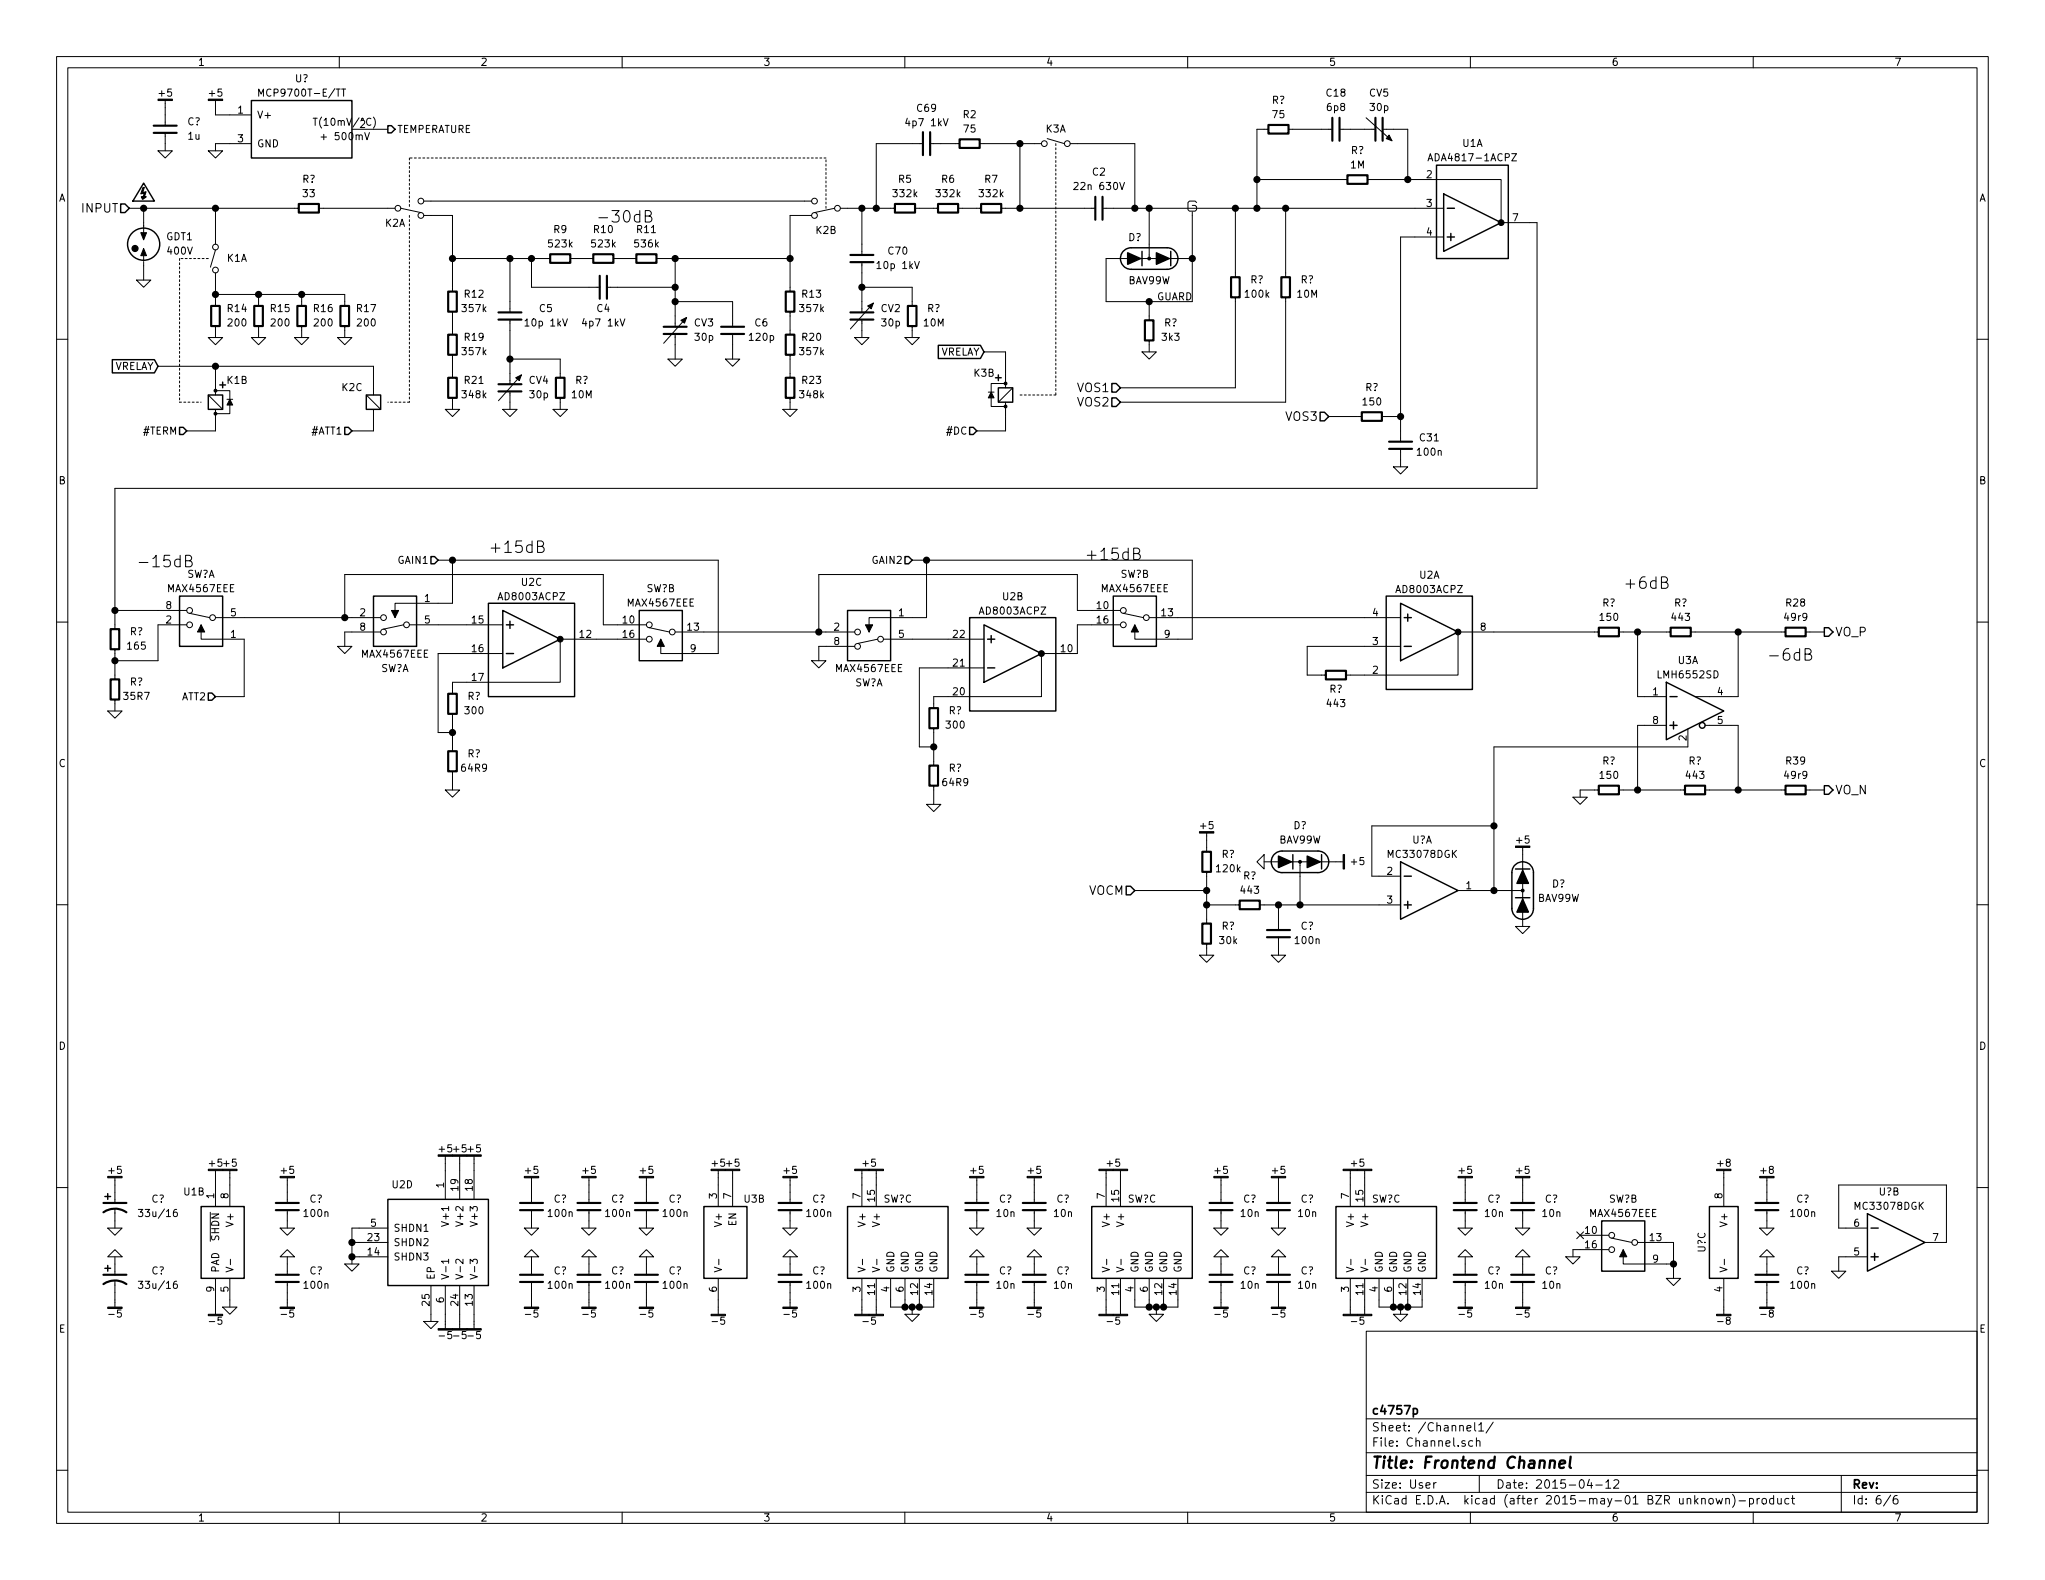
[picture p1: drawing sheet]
<svg xmlns="http://www.w3.org/2000/svg" width="362mm" height="279mm" viewBox="0 0 362 279" stroke-linecap="round" stroke-linejoin="round" font-family="sans-serif">
<g fill="none" stroke="#000" stroke-width=".18">
<path d="M10 10h341.6v259.4h-341.6zM12 12h337.6v255.4h-337.6zM29.2 17.8v4.4M38.1 17.8v2.5h6.3M45.7 17v-1.3l.5 .9 .4-.9v1.3M60 10v2M60.4 15.7h.7M60.8 15.7v1.3M110 10v2M160 10v2M210 10v2M260 10v2"/>
<path d="M310 10v2M22.9 36.8h29.9M25.4 36.8v4.3M27.9 26.7h2.6l-1.3 1.2zM29.2 23.5v3.2M36.8 26.7h2.6l-1.3 1.2zM38.1 36.8v6.4M44.4 25.4h-6.3v1.3M55.4 20.9h.7M56.4 36.8h13.4M56.8 24.2h.9M62.2 22.9h6.4"/>
<path d="M64.5 23.4l.4 1.3 .4-1.3M66 20.7a1.51 1.51 0 0 1 0 2M70.9 36.8l3.5 .8M74.9 38.1h5.1v13.5M74.9 35.6h68.6M114.1 38.2h.7a.49 .49 0 0 0 .4-.5 .49 .49 0 0 0-.4-.5h-.7v2.1h.8a.54 .54 0 0 0 .4-.6 .54 .54 0 0 0-.5-.5M143.5 38.1h-3.8v13.5M147.6 36.8l-3.6 .8M148.6 36.8h9.6M152.4 36.8v8.3M161.8 36.8h4.1M163.2 25.4h-8.3v11.4"/>
<path d="M164.5 25.4h5.2M166.8 21l.4 1.3 .4-1.3M169.4 36.8h4.1M173.2 25.4h10.9M177 36.8h16.7M180.3 25.4v11.4M185.2 24.5l3 .9M189.2 25.4h11.5v11.4M189.9 32.4l.5-.1 .2 .1v.2l-.8 .9h.8M194.9 36.8h60.4M198 32.3l.4 1.2 .4-1.2M203.2 36.8v8.9"/>
<path d="M210.8 37.5v15.8h-15.2v-7.6h3.8M211.6 35.8l-.3-.2h-1l-.2 .2v1.3l.2 .2h1l.3-.2v-.5l-.3-.3h-.5M218.4 36.8v12.2M222.2 31.8h16.1M224.3 22.9h-2.1v13.9M227.3 36.8v12.2M227.8 22.9h7.8M236.9 22.9h6.3M241.6 20.8l4.5 4.1M241.8 31.8h23.6v7.6h6.4v47h-251.5v24.9M244.5 22.9h4.4v8.9M252.5 28.4l.4-1.2 .4 1.2"/>
<path d="M252.6 28.1h.6M267.3 27.2h.8l-.8 1.2h.8M10 60h2M24.1 49.5h2.6l-1.3 1.3zM25.4 45.2v1M25.4 46.4v3.1M36.8 59.7h2.6l-1.3 1.3zM38.1 48.3v5.8M38.1 57.7v2M38.1 44.2l-.9 3M38.1 52.1h22.9v2M44.4 59.7h2.6l-1.3 1.3z"/>
<path d="M45.7 52.1v2M45.7 57.7v2M52.1 59.7h2.5l-1.3 1.3zM53.3 52.1v2M53.3 57.7v2M59.7 59.7h2.5l-1.2 1.3zM61 57.7v2M80 55.1v4.1M80 45.7h17.3M90.2 45.7v9.5M90.2 56.5v11.4M94 45.7v5.1h12"/>
<path d="M99.5 56.4l.4 1.3 .4-1.3M100.8 45.7h4.1M107.3 50.8h12.1M108.5 45.7h4M109.7 56.4l.4 1.3 .4-1.3M116.1 45.7h23.6M119.4 45.7v12.1M119.4 59.1v4.4M119.4 53.3h10.1v4.5M121.4 56.1l-4.1 4.6M129.5 59.1v4.4M139.7 55.1v4.1"/>
<path d="M151.1 59.7h2.6l-1.3 1.3zM152.4 50.8h8.9v3.3M152.4 46.4v8.8M152.4 56.5v3.2M154.4 53.6l-4 4.6M160 59.7h2.6l-1.3 1.3zM161.3 57.7v2M161.7 46.2l.4 1.3 .5-1.3M201.7 45.7h2.8M203.2 53.3v3.3M206.8 45.7h4M218.4 52.6v16h-20.3"/>
<path d="M227.3 52.6v18.5h-29.2M255.3 41.9h-7.7v36.2M349.6 60h2M27.9 64.8h38.1v5.1M36.8 69.9l2.6 2.5M38.1 69.1h2.5v1.5M38.1 64.8v5.1M38.1 72.4v3.8h-5.1M40.1 70.6h1M40.6 71.6v1.6h-2.5M64.8 69.9l2.5 2.5M66 72.4v3.8h-3.8"/>
<path d="M78.7 72.4h2.6l-1.3 1.3zM80 62.7v4.1M80 70.4v2M88.9 72.4h2.5l-1.2 1.3zM90.2 69.2v3.2M90.2 63.5h8.9v3.3M92.2 66.3l-4.1 4.6M97.8 72.4h2.5l-1.2 1.3zM99.1 70.4v2M118.1 63.5h2.5l-1.2 1.3zM128.3 63.5h2.5l-1.3 1.3zM138.4 72.4h2.6l-1.3 1.3z"/>
<path d="M139.7 62.7v4.1M139.7 70.4v2M174 62.2h3.8v6.4M174.8 69.3h1M175.3 70.4v1.5h2.5M177.8 67.8h-2.5v1.5M177.8 71.1v5.1h-5.1M179.1 68.6l-2.6 2.5M201.9 62.2h2.6l-1.3 1.3zM203.2 60.2v2M234.9 73.7h5.9M244.3 73.7h3.3"/>
<path d="M247.6 79.4v3.2M32.8 99.2h.7a.49 .49 0 0 0 .4-.5 .49 .49 0 0 0-.4-.5h-.7v2h.8a.54 .54 0 0 0 .4-.5 .54 .54 0 0 0-.5-.5M77.5 99.1h49.5v16.5h-10.2v-2.6M80 99.1v7.6h-10.2v2.5M95 96.6h.7a.49 .49 0 0 0 .4-.5 .49 .49 0 0 0-.4-.4h-.7v2h.8a.54 .54 0 0 0 .4-.6 .54 .54 0 0 0-.5-.5M161.3 99.1h49.5v13.9h-10.1v-2.5M163.8 99.1v10.1h-10.1v2.6M200.5 97.9h.6a.49 .49 0 0 0 .4-.5 .49 .49 0 0 0-.4-.5h-.6v2.1h.7a.54 .54 0 0 0 .4-.6 .54 .54 0 0 0-.5-.5M246.4 82.6h2.5l-1.3 1.2zM10 110h2M20.3 108h12.7M20.3 114.8v5.3"/>
<path d="M33 110.5h-5.1v6.3h-7.6M33.5 108.5l3.6 .7M35.6 110.5v2.5h7.6v10.2h-5.1M38.1 109.2h29.2M59.7 114.3h2.5l-1.2 1.3zM61 109.2v-7.6h45.7v8.9h7.6M67.3 111.8h-6.3v2.5M71.4 110.5l-3.6 .8M72.4 110.5h16.5M88.9 115.6h-11.4v13.9h2.5M114.3 113h-15.2v7.7h-19.1v2M114.8 111l3.6 .8"/>
<path d="M119.4 111.8h31.7M143.5 116.8h2.5l-1.2 1.3zM151.1 114.3h-6.3v2.5M155.2 113l-3.6 .8M156.2 113h17.8M174 118.1h-11.4v14h2.5M198.1 110.5h-7.6v5.1h-6.4v7.6h-19v2M198.1 108h-7.6v-6.4h-45.7v10.2M198.6 108.5l3.6 .7M203.2 109.2h44.4M247.6 114.3h-16.5v5.1h3.3M282.7 111.8h-24.9v7.6h-19.8"/>
<path d="M286.3 111.8h9.1M289.6 111.8v11.4h5M293.8 103h.7a.49 .49 0 0 0 .4-.5 .49 .49 0 0 0-.4-.5h-.7v2h.8a.54 .54 0 0 0 .4-.5 .54 .54 0 0 0-.5-.5M299 111.8h16.7M307.3 111.8v11.4h-7.6M319.2 115.7h.7a.49 .49 0 0 0 .4-.5 .49 .49 0 0 0-.4-.5h-.7v2h.8a.54 .54 0 0 0 .4-.5 .54 .54 0 0 0-.5-.5M319.3 111.8h3.3M349.6 110h2M19 125.7h2.6l-1.3 1.3zM20.3 123.7v2M78.7 139.7h2.6l-1.3 1.3zM80 126.2v6.6"/>
<path d="M80 136.4v3.3M165.1 128.8v6.6M165.1 138.9v3.3M282.7 139.7h-3.3v1.3M286.3 139.7h11.6M294.6 128.3h-5v11.4M298.4 128.9v3.2h-34.2v25.4M301.5 128.3h5.8v11.4M301.5 139.7h14.2M319.3 139.7h3.3M10 160h2M163.8 142.2h2.6l-1.3 1.3z"/>
<path d="M200.7 157.5h12.7M213.4 147.3v3.3M213.4 154.2v9.1M222.2 152.4l1.3-1.3v2.6zM223.5 152.4h2.6M228.3 152.4h2.8M229.9 152.4v7.6M233.4 152.4h4.1M257.8 157.5h11.4M264.2 146.1h-21.6v8.8h5M269.2 149.9v4M269.2 156.2v2.8"/>
<path d="M278.1 141h2.6l-1.3 1.2zM349.6 160h2M212.1 168.9h2.5l-1.2 1.3zM213.4 160h5.8M213.4 166.9v2M222.8 160h24.8M224.8 168.9h2.5l-1.2 1.3zM226.1 160v4.5M226.1 165.7v3.2M268 163.8h2.5l-1.3 1.3zM269.2 161.3v2.5M10 210h2"/>
<path d="M19 217.2h2.6l-1.3 1.2zM20.3 208.3v4.4M20.3 213.7v3.5M24.5 213.9h.7l-.4 .5 .4 .1v.5l-.2 .1-.5-.1M31.2 213.9a.47 .47 0 0 0-.5 .5l.1 .7h.3l.2-.1 .1-.4-.2-.2h-.3l-.2 .2M37.2 214.4v5.1M38.1 207v6.4M40.6 207v6.4M49.5 217.2h2.6l-1.3 1.2zM50.8 208.3v4.4M50.8 214v3.2M62.2 219.7h6.4"/>
<path d="M68.6 217.2h-6.4v6.3M78.7 204.5v7.6M81.3 204.5v7.6M83.8 204.5v7.6M92.7 217.2h2.5l-1.2 1.2zM94 208.3v4.4M94 214v3.2M102.9 217.2h2.5l-1.3 1.2zM104.1 208.3v4.4M104.1 214v3.2M113 217.2h2.6l-1.3 1.2zM114.3 208.3v4.4"/>
<path d="M114.3 214v3.2M127 207v6.4M129.5 207v6.4M138.4 217.2h2.6l-1.3 1.2zM139.7 208.3v4.4M139.7 214v3.2M152.4 207v6.4M154.9 207v6.4M171.4 217.2h2.6l-1.3 1.2zM172.7 208.3v4.4M172.7 214v3.2M181.6 217.2h2.5l-1.2 1.2z"/>
<path d="M182.9 208.3v4.4M182.9 214v3.2M195.6 207v6.4M198.1 207v6.4M214.6 217.2h2.6l-1.3 1.2zM215.9 208.3v4.4M215.9 214v3.2M224.8 217.2h2.5l-1.2 1.2zM226.1 208.3v4.4M226.1 214v3.2M238.8 207v6.4M241.3 207v6.4"/>
<path d="M257.8 217.2h2.5l-1.2 1.2zM259.1 208.3v4.4M259.1 214v3.2M268 217.2h2.5l-1.3 1.2zM269.2 208.3v4.4M269.2 214v3.2M278.8 217.8l1.2 1.2M279.4 218.4h5.1M280 217.8l-1.2 1.2M285 218.9l3.5 .8M289.6 219.7h6.3v6.4M304.8 207v6.4"/>
<path d="M311.1 217.2h2.6l-1.3 1.2zM312.4 208.3v4.4M312.4 214v3.2M330.2 217.2h-5.1v-7.6h19.1v10.1h-3.8M349.6 210h2M19 222.3l1.3-1.3 1.3 1.3zM20.3 222.3v3.1M20.3 226.4v4.7M24.5 226.6h.7l-.4 .5 .4 .1v.5l-.2 .1-.5-.1M31.2 226.6a.47 .47 0 0 0-.5 .5l.1 .7h.3l.2-.1 .1-.4-.2-.2h-.3l-.2 .2M38.1 226.1v6.3M39.4 231.1h2.5l-1.3 1.3z"/>
<path d="M40 224.1l1.2 .4-1.2 .4M40.6 226.1v5M40.7 222.7v.9M49.5 222.3l1.3-1.3 1.3 1.3zM50.8 222.3v3.1M50.8 226.7v4.4M61 223.5h2.5l-1.3 1.3zM62.2 222.3h6.4M74.9 233.7h2.6l-1.3 1.3zM76.2 227.3v6.4M78.7 227.3v7.7M79.3 223h-1.2l.3 .4"/>
<path d="M79.3 222.7v.7M81.3 227.3v7.7M81.9 222.7v.8l-1-.8h-.2l-.1 .2 .1 .5M83.1 223.5v-.8l.5 .4 .1-.4h.6l.1 .2-.1 .6M83.8 227.3v7.7M92.7 222.3l1.3-1.3 1.2 1.3zM94 222.3v3.1M94 226.7v4.4M102.9 222.3l1.2-1.3 1.3 1.3zM104.1 222.3v3.1M104.1 226.7v4.4M113 222.3l1.3-1.3 1.3 1.3z"/>
<path d="M114.3 222.3v3.1M114.3 226.7v4.4M126.3 224.1l1.3 .4-1.3 .4M127 226.1v6.3M127.1 222.7v.9M138.4 222.3l1.3-1.3 1.3 1.3zM139.7 222.3v3.1M139.7 226.7v4.4M151.7 224.1l1.3 .4-1.3 .4M152.4 226.1v6.3M152.5 222.7v.9M154.3 224.1l1.2 .4-1.2 .4"/>
<path d="M154.9 226.1v6.3M155 222.7v.9M157.5 226.1v5h7.6v-5M160 232.4h2.6l-1.3 1.3zM160 226.1v5M161.3 231.1v1.3M162.6 226.1v5M171.4 222.3l1.3-1.3 1.3 1.3zM172.7 222.3v3.1M172.7 226.7v4.4M181.6 222.3l1.3-1.3 1.2 1.3zM182.9 222.3v3.1"/>
<path d="M182.9 226.7v4.4M194.9 224.1l1.3 .4-1.3 .4M195.6 226.1v6.3M195.7 222.7v.9M197.4 224.1l1.3 .4-1.3 .4M198.1 226.1v6.3M198.2 222.7v.9M200.7 226.1v5h7.6v-5M203.2 232.4h2.5l-1.2 1.3zM203.2 226.1v5M204.5 231.1v1.3M205.7 226.1v5"/>
<path d="M214.6 222.3l1.3-1.3 1.3 1.3zM215.9 222.3v3.1M215.9 226.7v4.4M224.8 222.3l1.3-1.3 1.2 1.3zM226.1 222.3v3.1M226.1 226.7v4.4M238.1 224.1l1.2 .4-1.2 .4M238.8 226.1v6.3M238.9 222.7v.9M240.6 224.1l1.3 .4-1.3 .4M241.3 226.1v6.3M241.4 222.7v.9"/>
<path d="M241.6 235.4h108v32h-108zM243.8 226.1v5h7.7v-5M246.4 232.4h2.5l-1.3 1.3zM246.4 226.1v5M247.6 231.1v1.3M248.9 226.1v5M257.8 222.3l1.3-1.3 1.2 1.3zM259.1 222.3v3.1M259.1 226.7v4.4M268 222.3l1.2-1.3 1.3 1.3zM269.2 222.3v3.1M269.2 226.7v4.4"/>
<path d="M276.9 222.3h2.5l-1.3 1.2zM284.5 221h-6.4v1.3M287 221v2.5h8.9M294.6 226.1h2.6l-1.3 1.2zM304.1 224.1l1.3 .4-1.3 .4M304.8 226.1v6.3M304.9 222.7v.9M311.1 222.3l1.3-1.3 1.3 1.3zM312.4 222.3v3.1M312.4 226.7v4.4M323.8 224.8h2.6l-1.3 1.3zM330.2 222.3h-5.1v2.5"/>
<path d="M10 260h2M241.6 256.9h108M241.6 250.9h108M259.4 252.6l.7-.2-.1-.3h-.4l-.2 .2 .1 .7h.5M260.4 254.8h-.4l-.3 .2 .1 .6 .2 .2 .4-.1M260.8 251.6v1.3l.2 .2M261.1 254.9l.2-.1h.3l.1 1M261.1 254.3v1.5M261.5 252l.4-.4v1.5M261.5 253.1h.8M264 251.5l-1.2 1.9M349.6 260h2"/>
<path d="M60 267.4v2M110 267.4v2M160 267.4v2M210 267.4v2M241.6 263.9h108M241.6 260.9h108M253.5 262.2v1M253.9 262.2l-.4 .3M260 267.4v2M261.6 260.9v3M281 261.6l-.3 1.1h.9M282.2 262.6h1.1"/>
<path d="M283.9 262.1l.5-.4v1.5M283.9 263.2h.9M285.4 261.8l.2-.1h.4l.2 .4-.9 1.1h.9M302.2 265.1l.2-.1 .5 .1v.6l-.1 .2-.4 .1-.2-.2zM303.4 265l.3 1 .3-.7 .3 .7 .3-1M305.2 265.1l.2-.1h.3l.1 1M305.2 265v1M306.3 264.3a1.71 1.71 0 0 1 0 2.2M307.5 265.4h1.1M309.3 265h.5l.3 .3-.2 .6h-.6M309.3 265v1.5M310 267.4v2"/>
<path d="M310.7 265v1M311.1 265l-.4 .3M311.6 265.1l.2-.1 .5 .1v.6l-.1 .2-.4 .1-.2-.2zM313.6 265h-.4l-.3 .3 .1 .5 .2 .2 .4-.1M313.6 264.5v1.5M314.3 265l.1 .9 .4 .1 .2-.2M315 265v1M316.3 265h-.4l-.3 .3 .1 .5 .2 .2 .4-.1M316.8 265h.5M317 264.5v1.3l.3 .2M325.6 260.9v6.5M334.3 264.4l-1.3 1.9"/>
<path d="M335.5 264.5a.59 .59 0 0 0-.8 .6l.1 .7 .2 .2 .5-.2 .1-.5-.1-.2-.5-.1-.3 .3"/>
<circle cx="70.4" cy="36.8" r=".51"/>
<circle cx="74.4" cy="38.1" r=".51"/>
<circle cx="74.4" cy="35.6" r=".51"/>
<circle cx="144" cy="35.6" r=".51"/>
<circle cx="144" cy="38.1" r=".51"/>
<circle cx="148.1" cy="36.8" r=".51"/>
<circle cx="184.7" cy="25.4" r=".51"/>
<circle cx="188.7" cy="25.4" r=".51"/>
<circle cx="38.1" cy="43.7" r=".51"/>
<circle cx="38.1" cy="47.8" r=".51"/>
<circle cx="33.5" cy="108" r=".51"/>
<circle cx="33.5" cy="110.5" r=".51"/>
<circle cx="37.6" cy="109.2" r=".51"/>
<circle cx="67.8" cy="111.8" r=".51"/>
<circle cx="67.8" cy="109.2" r=".51"/>
<circle cx="71.9" cy="110.5" r=".51"/>
<circle cx="114.8" cy="110.5" r=".51"/>
<circle cx="114.8" cy="113" r=".51"/>
<circle cx="118.9" cy="111.8" r=".51"/>
<circle cx="151.6" cy="111.8" r=".51"/>
<circle cx="151.6" cy="114.3" r=".51"/>
<circle cx="155.7" cy="113" r=".51"/>
<circle cx="198.6" cy="110.5" r=".51"/>
<circle cx="198.6" cy="108" r=".51"/>
<circle cx="202.7" cy="109.2" r=".51"/>
<circle cx="285" cy="218.4" r=".51"/>
<circle cx="289.1" cy="219.7" r=".51"/>
<circle cx="285" cy="221" r=".51"/>
</g>
<path d="M275.7 258.9l1-.2v-.4h-.8l-.2 1 .2 .3 .6-.1M277.7 257.6l-.2 1.7 .3 .3" fill="none" stroke="#000" stroke-width=".41"/>
<path d="M249.9 249.1h.4l.3 .3-.1 .6h-.6" fill="none" stroke="#000" stroke-width=".3"/>
<g fill="none" stroke="#000" stroke-width=".25">
<path d="M44.4 17.8h17.8v10.1h-17.8zM21.3 36.1h.8l.8 .7-.8 .8h-.8zM25.4 32.4l1.9 3.2h-3.8zM68.6 22.2h.6l.6 .7-.6 .6h-.6zM254 29.2h12.7v16.5h-12.7zM255.3 34.3l10.1 5.1-10.1 5.1zM255.9 36.8h1.3M198.6 44.5l.5-.4 .7-.3h6.6a1.9 1.9 0 0 1 1.9 1.9 1.9 1.9 0 0 1-1.9 1.9h-6.4a1.91 1.91 0 0 1-1.7-1.1 1.91 1.91 0 0 1 .3-2zM201.9 44.5v2.5M207 44.5v2.5M255.9 41.9h1.3M256.5 41.3v1.2"/>
<path d="M19.9 63.6h7.4l.6 1.2-.6 1.1h-7.4zM31.7 75.6h.7l.6 .6-.6 .6h-.7zM36.8 69.9h2.6v2.5h-2.6zM38.9 68.1h1M39.4 67.6v1M61 75.6h.6l.6 .6-.6 .6h-.6zM64.8 69.9h2.5v2.5h-2.5zM165.9 61.1h7.5l.6 1.1-.6 1.2h-7.5zM171.4 75.6h.7l.6 .6-.6 .6h-.7zM176 66.8h1M176.5 68.6h2.6v2.5h-2.6zM176.5 66.3v1"/>
<path d="M196.6 67.8h.8l.7 .8-.7 .7h-.8zM196.6 70.4h.8l.7 .7-.7 .8h-.8zM233.4 72.9h.8l.7 .8-.7 .7h-.8zM76.2 98.4h.6l.7 .7-.7 .6h-.6zM160 98.4h.7l.6 .7-.6 .6h-.7zM31.7 105.4h7.7v8.9h-7.7zM66 105.4h7.7v8.9h-7.7zM86.4 106.7h15.2v16.5h-15.2zM88.9 108l10.2 5-10.2 5.1zM89.5 110.5h1.3M89.5 115.6h1.3M90.2 109.9v1.2"/>
<path d="M113 108h7.6v8.8h-7.6zM149.9 108h7.6v8.8h-7.6zM171.4 109.2h15.3v16.5h-15.3zM174 110.5l10.1 5.1-10.1 5.1zM174.6 113h1.3M174.6 118.1h1.3M175.3 112.4v1.3M196.8 105.4h7.7v8.9h-7.7zM245.1 105.4h15.2v16.5h-15.2zM247.6 106.7l10.2 5.1-10.2 5zM248.3 109.2h1.3M248.3 114.3h1.3"/>
<path d="M248.9 108.6v1.3M322.6 111h.7l.8 .8-.8 .7h-.7zM36.8 122.6h.7l.6 .6-.6 .6h-.7zM294.6 120.7l10.2 5-10.2 5.1zM295.3 128.3h1.2M295.3 123.2h1.2M295.9 127.6v1.3M322.6 138.9h.7l.8 .8-.8 .8h-.7zM199.1 156.7h.8l.8 .8-.8 .7h-.8zM225.3 151.1l.6-.4 .6-.2h6.5a1.9 1.9 0 0 1 1.9 1.9 1.9 1.9 0 0 1-1.9 1.9h-6.3a1.9 1.9 0 0 1-1.8-1.2 1.9 1.9 0 0 1 .4-2zM228.6 151.1v2.6M233.7 151.1v2.6"/>
<path d="M247.6 152.4l10.2 5.1-10.2 5.1zM248.3 154.9h1.3M248.9 159.4v1.3M267.8 153.1a1.9 1.9 0 0 1 2.1-.6 1.9 1.9 0 0 1 1.2 1.8v6.4a1.9 1.9 0 0 1-1.9 1.9 1.9 1.9 0 0 1-1.9-1.9v-6.5l.1-.6zM268 158.8h2.5M268 153.7h2.5M248.3 160h1.3M18.5 211.6h1.1M19 211.1v1M35.6 213.4h7.6v12.7h-7.6zM68.6 212.1h17.8v15.2h-17.8zM124.5 213.4h7.6v12.7h-7.6z"/>
<path d="M149.9 213.4h17.7v12.7h-17.7zM193 213.4h17.8v12.7h-17.8zM236.2 213.4h17.8v12.7h-17.8zM283.2 215.9h7.6v8.9h-7.6zM302.3 213.4h5v12.7h-5zM330.2 214.6l10.2 5.1-10.2 5.1zM330.8 217.2h1.3M18.5 224.3h1.1M19 223.8v1M330.8 222.3h1.3M331.5 221.6v1.3"/>
<circle cx="25.4" cy="43.2" r="2.84"/>
<circle cx="301" cy="128.3" r=".51"/>
</g>
<g fill="#000" stroke="#000" stroke-width=".25">
<path d="M25 34.8h.8l-.6 .4zM199.4 44.7l2.3 1-2.3 1zM204.5 44.7l2.3 1-2.3 1zM226.1 151.4l2.2 1-2.2 1zM231.1 151.4l2.3 1-2.3 1zM269.2 159l1.1 2.3h-2.1zM269.2 153.9l1.1 2.3h-2.1z"/>
<circle cx="25.4" cy="36.8" r=".51"/>
<circle cx="38.1" cy="36.8" r=".51"/>
<circle cx="152.4" cy="36.8" r=".51"/>
<circle cx="154.9" cy="36.8" r=".51"/>
<circle cx="180.3" cy="25.4" r=".51"/>
<circle cx="180.3" cy="36.8" r=".51"/>
<circle cx="200.7" cy="36.8" r=".51"/>
<circle cx="203.2" cy="36.8" r=".51"/>
<circle cx="218.4" cy="36.8" r=".51"/>
<circle cx="222.3" cy="36.8" r=".51"/>
<circle cx="222.3" cy="31.8" r=".51"/>
<circle cx="227.3" cy="36.8" r=".51"/>
<circle cx="248.9" cy="31.8" r=".51"/>
<circle cx="23.9" cy="43.9" r=".51"/>
<circle cx="38.1" cy="52.1" r=".51"/>
<circle cx="45.7" cy="52.1" r=".51"/>
<circle cx="53.3" cy="52.1" r=".51"/>
<circle cx="80" cy="45.7" r=".51"/>
<circle cx="90.2" cy="45.7" r=".51"/>
<circle cx="94" cy="45.7" r=".51"/>
<circle cx="119.4" cy="45.7" r=".51"/>
<circle cx="119.4" cy="50.8" r=".51"/>
<circle cx="119.4" cy="53.3" r=".51"/>
<circle cx="139.7" cy="45.7" r=".51"/>
<circle cx="152.4" cy="50.8" r=".51"/>
<circle cx="203.2" cy="53.3" r=".51"/>
<circle cx="210.8" cy="45.7" r=".51"/>
<circle cx="38.1" cy="64.8" r=".51"/>
<circle cx="90.2" cy="63.5" r=".51"/>
<circle cx="247.7" cy="73.7" r=".51"/>
<circle cx="80" cy="99.1" r=".51"/>
<circle cx="163.8" cy="99.1" r=".51"/>
<circle cx="20.3" cy="108" r=".51"/>
<circle cx="20.3" cy="116.8" r=".51"/>
<circle cx="61" cy="109.2" r=".51"/>
<circle cx="144.8" cy="111.8" r=".51"/>
<circle cx="289.6" cy="111.8" r=".51"/>
<circle cx="307.3" cy="111.8" r=".51"/>
<circle cx="80" cy="129.5" r=".51"/>
<circle cx="165.1" cy="132.1" r=".51"/>
<circle cx="289.6" cy="139.7" r=".51"/>
<circle cx="307.3" cy="139.7" r=".51"/>
<circle cx="213.4" cy="157.5" r=".51"/>
<circle cx="264.2" cy="146.1" r=".51"/>
<circle cx="264.2" cy="157.5" r=".51"/>
<circle cx="213.4" cy="160" r=".51"/>
<circle cx="226.1" cy="160" r=".51"/>
<circle cx="229.9" cy="160" r=".51"/>
<circle cx="62.2" cy="219.7" r=".51"/>
<circle cx="62.2" cy="222.3" r=".51"/>
<circle cx="160" cy="231.1" r=".51"/>
<circle cx="161.3" cy="231.1" r=".51"/>
<circle cx="162.6" cy="231.1" r=".51"/>
<circle cx="203.2" cy="231.1" r=".51"/>
<circle cx="204.5" cy="231.1" r=".51"/>
<circle cx="205.7" cy="231.1" r=".51"/>
<circle cx="246.4" cy="231.1" r=".51"/>
<circle cx="247.7" cy="231.1" r=".51"/>
<circle cx="248.9" cy="231.1" r=".51"/>
<circle cx="295.9" cy="223.5" r=".51"/>
</g>
<g fill="#000" stroke="#000" stroke-width=".18">
<path d="M27.9 17.5h2.6v.3h-2.6zM36.8 17.5h2.6v.3h-2.6zM25.3 33.1h.2l-.3 .9 .6-.1-.3 .9h-.2l.2-.6-.6 .1zM245.6 23.9l.5 1-1-.4zM25.4 43.9l.5 1.3h-1zM24.9 41.1h1l-.5 1.3zM120.4 56.6l1-.5-.4 1.1zM153.4 54.1l1-.5-.3 1zM40.6 70.6l.5 1h-1zM91.2 66.8l1-.5-.4 1zM175.3 69.3l.5 1.1h-1zM35.6 110.5l.6 1.3h-1.3z"/>
<path d="M69.2 108h1.3l-.7 1.2zM116.8 113l.7 1.3h-1.3zM153 110.5h1.3l-.6 1.3zM200.7 110.5l.6 1.3h-1.3zM212.1 147.1h2.5v.2h-2.5zM237.5 151.1h.2v2.6h-.2zM268 149.6h2.5v.3h-2.5zM19 208h2.6v.3h-2.6zM36.8 206.8h2.6v.2h-2.6zM39.4 206.8h2.5v.2h-2.5zM49.5 208h2.6v.3h-2.6zM77.5 204.2h2.5v.3h-2.5z"/>
<path d="M80 204.2h2.5v.3h-2.5zM82.5 204.2h2.6v.3h-2.6zM92.7 208h2.5v.3h-2.5zM102.9 208h2.5v.3h-2.5zM113 208h2.6v.3h-2.6zM125.7 206.8h2.6v.2h-2.6zM128.3 206.8h2.5v.2h-2.5zM138.4 208h2.6v.3h-2.6zM151.1 206.8h2.6v.2h-2.6zM153.7 206.8h2.5v.2h-2.5zM171.4 208h2.6v.3h-2.6zM181.6 208h2.5v.3h-2.5z"/>
<path d="M194.3 206.8h2.5v.2h-2.5zM196.8 206.8h2.6v.2h-2.6zM214.6 208h2.6v.3h-2.6zM224.8 208h2.5v.3h-2.5zM237.5 206.8h2.5v.2h-2.5zM240 206.8h2.6v.2h-2.6zM257.8 208h2.5v.3h-2.5zM268 208h2.5v.3h-2.5zM303.5 206.8h2.6v.2h-2.6zM311.1 208h2.6v.3h-2.6zM151.1 232.4h2.6v.3h-2.6zM153.7 232.4h2.5v.3h-2.5z"/>
<path d="M194.3 232.4h2.5v.3h-2.5zM196.8 232.4h2.6v.3h-2.6zM237.5 232.4h2.5v.3h-2.5zM240 232.4h2.6v.3h-2.6zM287 221l.7 1.3h-1.3z"/>
<circle cx="265.4" cy="39.4" r=".51"/>
<circle cx="203.2" cy="45.7" r=".25"/>
<circle cx="38.1" cy="73.2" r=".25"/>
<circle cx="38.1" cy="69.1" r=".25"/>
<circle cx="177.8" cy="71.9" r=".25"/>
<circle cx="177.8" cy="67.8" r=".25"/>
<circle cx="99.1" cy="113" r=".51"/>
<circle cx="184.2" cy="115.6" r=".51"/>
<circle cx="257.8" cy="111.8" r=".51"/>
<circle cx="229.9" cy="152.4" r=".25"/>
<circle cx="269.2" cy="157.5" r=".25"/>
</g>
<g fill="none" stroke="#000" stroke-width=".38">
<path d="M27.2 23.5h4M27.2 22.2h4M52.8 36.1h3.6v1.5h-3.6zM158.2 36.1h3.6v1.5h-3.6zM163.2 23.4v4M164.5 23.4v4M165.9 36.1h3.5v1.5h-3.5zM169.7 24.6h3.5v1.6h-3.5zM173.5 36.1h3.5v1.5h-3.5zM193.7 34.8v4.1M194.9 34.8v4.1M224.3 22.1h3.5v1.5h-3.5z"/>
<path d="M235.6 20.8v4.1M236.9 20.8v4.1M238.3 31h3.5v1.5h-3.5zM243.2 20.8v4.1M244.5 20.8v4.1M37.3 54.1h1.6v3.6h-1.6zM45 54.1h1.5v3.6h-1.5zM52.6 54.1h1.5v3.6h-1.5zM60.2 54.1h1.5v3.6h-1.5zM79.2 51.6h1.6v3.5h-1.6zM79.2 59.2h1.6v3.5h-1.6zM88.1 56.5h4.1"/>
<path d="M88.1 55.2h4.1M97.3 45h3.5v1.5h-3.5zM104.9 45h3.6v1.5h-3.6zM106 48.8v4M107.3 48.8v4M112.5 45h3.6v1.5h-3.6zM117.3 59.1h4.1M117.3 57.8h4.1M127.5 59.1h4.1M127.5 57.8h4.1M138.9 51.6h1.6v3.5h-1.6zM138.9 59.2h1.6v3.5h-1.6z"/>
<path d="M150.4 56.5h4M150.4 55.2h4M150.4 46.4h4M150.4 45.1h4M160.5 54.1h1.6v3.6h-1.6zM202.4 56.6h1.6v3.6h-1.6zM217.7 49h1.5v3.6h-1.5zM226.6 49h1.5v3.6h-1.5zM79.2 66.8h1.6v3.6h-1.6zM88.1 69.2h4.1M88.1 67.9h4.1M98.3 66.8h1.5v3.6h-1.5z"/>
<path d="M138.9 66.8h1.6v3.6h-1.6zM240.8 72.9h3.5v1.5h-3.5zM245.6 79.4h4.1M245.6 78.1h4.1M19.6 111.3h1.5v3.5h-1.5zM234.4 118.6h3.6v1.5h-3.6zM282.7 111h3.6v1.5h-3.6zM295.4 111h3.6v1.5h-3.6zM315.7 111h3.6v1.5h-3.6zM19.6 120.1h1.5v3.6h-1.5zM79.2 122.7h1.6v3.5h-1.6zM79.2 132.8h1.6v3.6h-1.6z"/>
<path d="M164.3 125.2h1.6v3.6h-1.6zM164.3 135.4h1.6v3.5h-1.6zM282.7 138.9h3.6v1.6h-3.6zM297.9 138.9h3.6v1.6h-3.6zM315.7 138.9h3.6v1.6h-3.6zM212.6 150.6h1.5v3.6h-1.5zM219.2 159.3h3.6v1.5h-3.6zM212.6 163.3h1.5v3.6h-1.5zM224 165.7h4.1M224 164.5h4.1M18.3 214.4a3.6 3.6 0 0 1 4.1 0M18.3 212.7h4.1"/>
<path d="M48.8 212.7h4M48.8 214h4M91.9 212.7h4.1M91.9 214h4.1M102.1 212.7h4.1M102.1 214h4.1M112.3 212.7h4M112.3 214h4M137.7 212.7h4M137.7 214h4M170.7 212.7h4.1M170.7 214h4.1"/>
<path d="M180.8 212.7h4.1M180.8 214h4.1M213.9 212.7h4M213.9 214h4M224 212.7h4.1M224 214h4.1M257 212.7h4.1M257 214h4.1M267.2 212.7h4.1M267.2 214h4.1M310.4 212.7h4.1M310.4 214h4.1"/>
<path d="M18.3 227.1a3.6 3.6 0 0 1 4.1 0M18.3 225.4h4.1M48.8 225.4h4M48.8 226.7h4M91.9 225.4h4.1M91.9 226.7h4.1M102.1 225.4h4.1M102.1 226.7h4.1M112.3 225.4h4M112.3 226.7h4M137.7 225.4h4M137.7 226.7h4"/>
<path d="M170.7 225.4h4.1M170.7 226.7h4.1M180.8 225.4h4.1M180.8 226.7h4.1M213.9 225.4h4M213.9 226.7h4M224 225.4h4.1M224 226.7h4.1M257 225.4h4.1M257 226.7h4.1M267.2 225.4h4.1M267.2 226.7h4.1"/>
<path d="M310.4 225.4h4.1M310.4 226.7h4.1"/>
</g>
<path d="M72.4 27.9v8.9M72.4 38.1v33M146 36.8v-8.9M146 27.9h-73.6M186.7 25.4v44.5M31.7 45.7v25.4M36.8 45.7h-5.1M31.7 71.1h3.9M72.4 71.1h-3.8M186.7 69.9h-6.4" fill="none" stroke="#000" stroke-width=".18" stroke-dasharray=".3 .4"/>
<g font-size="2.8">
<text x="105.4" y="39.4">-30dB</text>
<text x="24.1" y="100.3">-15dB</text>
<text x="86.4" y="97.8">+15dB</text>
<text x="191.8" y="99.1">+15dB</text>
<text x="287" y="104.1">+6dB</text>
<text x="312.4" y="116.8">-6dB</text>
<text x="242.6" y="259.7">Title: Frontend Channel</text>
</g>
<g font-size="2.1">
<text x="14.6" y="37.6">INPUT</text>
<text x="190.5" y="69.3">VOS1</text>
<text x="190.5" y="71.9">VOS2</text>
<text x="227.4" y="74.4">VOS3</text>
<text x="324.5" y="112.5">VO_P</text>
<text x="324.5" y="140.5">VO_N</text>
<text x="192.4" y="158.2">VOCM</text>
<text x="242.6" y="250.1">c4757p</text>
<text x="242.6" y="255.8">File: Channel.sch</text>
<text x="242.6" y="253.1">Sheet: /Channel1/</text>
<text x="242.6" y="263.2">Size: User</text>
<text x="264.6" y="263.2">Date: 2015-04-12</text>
<text x="327.6" y="263.2">Rev:</text>
<text x="242.6" y="266">KiCad E.D.A. kicad (after 2015-may-01 BZR unknown)-product</text>
<text x="327.6" y="266">Id: 6/6</text>
</g>
<g font-size="1.8">
<text x="35" y="11.6">1</text>
<text x="85" y="11.6">2</text>
<text x="135" y="11.6">3</text>
<text x="185" y="11.6">4</text>
<text x="235" y="11.6">5</text>
<text x="285" y="11.6">6</text>
<text x="335" y="11.6">7</text>
<text x="28.2" y="17.1">+5</text>
<text x="37.1" y="17.1">+5</text>
<text x="46.7" y="17.1">MCP9700T-E/TT</text>
<text x="52.2" y="14.5">U?</text>
<text x="234.6" y="17.1">C18</text>
<text x="242.1" y="17.1">CV5</text>
<text x="33.1" y="22.1">C?</text>
<text x="42.1" y="20.1">1</text>
<text x="45.5" y="21">V+</text>
<text x="56.2" y="22.2">T(10mV/°C)</text>
<text x="63.7" y="22.6">2</text>
<text x="70.3" y="23.5">TEMPERATURE</text>
<text x="160.5" y="22.3">4p7 1kV</text>
<text x="162.2" y="19.8">C69</text>
<text x="170.3" y="20.9">R2</text>
<text x="170.5" y="23.4">75</text>
<text x="184.9" y="23.4">K3A</text>
<text x="224.9" y="18.3">R?</text>
<text x="225.1" y="20.9">75</text>
<text x="234.7" y="19.6">6p8</text>
<text x="242.3" y="19.6">30p</text>
<text x="33.3" y="24.7">1u</text>
<text x="42.1" y="25.1">3</text>
<text x="45.5" y="26">GND</text>
<text x="57.4" y="24.8">+ 500mV</text>
<text x="238.8" y="29.8">1M</text>
<text x="238.9" y="27.2">R?</text>
<text x="253.3" y="28.5">ADA4817-1ACPZ</text>
<text x="258.6" y="26">U1A</text>
<text x="10.4" y="35.6">A</text>
<text x="53.4" y="32.3">R?</text>
<text x="53.6" y="34.8">33</text>
<text x="158.1" y="34.8">332k</text>
<text x="158.9" y="32.3">R5</text>
<text x="165.7" y="34.8">332k</text>
<text x="166.5" y="32.3">R6</text>
<text x="173.3" y="34.8">332k</text>
<text x="174.1" y="32.3">R7</text>
<text x="190.5" y="33.6">22n 630V</text>
<text x="193.2" y="31">C2</text>
<text x="252.2" y="31.5">2</text>
<text x="349.9" y="35.6">A</text>
<text x="68.1" y="40.1">K2A</text>
<text x="97.9" y="41.2">R9</text>
<text x="105.1" y="41.2">R10</text>
<text x="112.7" y="41.2">R11</text>
<text x="144.3" y="41.4">K2B</text>
<text x="252.2" y="36.6">3</text>
<text x="252.2" y="41.7">4</text>
<text x="267.5" y="39.1">7</text>
<text x="29.4" y="42.5">GDT1</text>
<text x="29.7" y="45">400V</text>
<text x="40.1" y="46.3">K1A</text>
<text x="97.1" y="43.7">523k</text>
<text x="104.7" y="43.7">523k</text>
<text x="112.3" y="43.7">536k</text>
<text x="155.4" y="47.5">10p 1kV</text>
<text x="157.1" y="45">C70</text>
<text x="199.5" y="42.6">D?</text>
<text x="82.2" y="52.6">R12</text>
<text x="141.9" y="52.6">R13</text>
<text x="199.5" y="50.2">BAV99W</text>
<text x="204.3" y="53.1">GUARD</text>
<text x="220.3" y="52.6">100k</text>
<text x="221.1" y="50.1">R?</text>
<text x="229.4" y="52.6">10M</text>
<text x="230" y="50.1">R?</text>
<text x="40.3" y="55.2">R14</text>
<text x="40.4" y="57.7">200</text>
<text x="47.9" y="55.2">R15</text>
<text x="48.1" y="57.7">200</text>
<text x="55.5" y="55.2">R16</text>
<text x="55.7" y="57.7">200</text>
<text x="63.1" y="55.2">R17</text>
<text x="63.3" y="57.7">200</text>
<text x="81.9" y="55.2">357k</text>
<text x="93.2" y="57.7">10p 1kV</text>
<text x="95.4" y="55.2">C5</text>
<text x="103.4" y="57.7">4p7 1kV</text>
<text x="105.6" y="55.2">C4</text>
<text x="122.8" y="57.7">CV3</text>
<text x="133.5" y="57.7">C6</text>
<text x="141.6" y="55.2">357k</text>
<text x="155.8" y="55.2">CV2</text>
<text x="156" y="57.7">30p</text>
<text x="163.4" y="57.7">10M</text>
<text x="163.9" y="55.2">R?</text>
<text x="205.8" y="57.7">R?</text>
<text x="20" y="65.4">VRELAY</text>
<text x="81.9" y="62.8">357k</text>
<text x="82.2" y="60.2">R19</text>
<text x="122.9" y="60.2">30p</text>
<text x="132.6" y="60.2">120p</text>
<text x="141.6" y="62.8">357k</text>
<text x="141.9" y="60.2">R20</text>
<text x="166" y="62.9">VRELAY</text>
<text x="205.5" y="60.2">3k3</text>
<text x="40.2" y="67.9">K1B</text>
<text x="60.5" y="69.1">K2C</text>
<text x="81.9" y="70.4">348k</text>
<text x="82.2" y="67.9">R21</text>
<text x="93.5" y="67.9">CV4</text>
<text x="93.7" y="70.4">30p</text>
<text x="101.2" y="70.4">10M</text>
<text x="101.7" y="67.9">R?</text>
<text x="141.6" y="70.4">348k</text>
<text x="141.9" y="67.9">R23</text>
<text x="172.2" y="66.6">K3B</text>
<text x="241.1" y="71.7">150</text>
<text x="241.4" y="69.1">R?</text>
<text x="25.3" y="76.8">#TERM</text>
<text x="55.1" y="76.8">#ATT1</text>
<text x="167.5" y="76.8">#DC</text>
<text x="250.7" y="80.6">100n</text>
<text x="251.1" y="78">C31</text>
<text x="10.4" y="85.6">B</text>
<text x="349.9" y="85.6">B</text>
<text x="70.4" y="99.7">GAIN1</text>
<text x="154.2" y="99.7">GAIN2</text>
<text x="29.4" y="107.7">8</text>
<text x="29.8" y="104.7">MAX4567EEE</text>
<text x="32.9" y="102.2">SW?A</text>
<text x="75.1" y="106.4">1</text>
<text x="88.3" y="106.1">AD8003ACPZ</text>
<text x="92.2" y="103.6">U2C</text>
<text x="111.1" y="107.2">MAX4567EEE</text>
<text x="114.2" y="104.7">SW?B</text>
<text x="177.3" y="106.1">U2B</text>
<text x="194" y="107.7">10</text>
<text x="194.9" y="104.7">MAX4567EEE</text>
<text x="198.1" y="102.2">SW?B</text>
<text x="247.1" y="104.9">AD8003ACPZ</text>
<text x="251" y="102.3">U2A</text>
<text x="283.3" y="107.2">R?</text>
<text x="296" y="107.2">R?</text>
<text x="315.9" y="107.2">R28</text>
<text x="23" y="112.3">R?</text>
<text x="29.4" y="110.2">2</text>
<text x="40.8" y="112.8">1</text>
<text x="40.8" y="109">5</text>
<text x="63.7" y="109">2</text>
<text x="63.7" y="111.5">8</text>
<text x="75.1" y="110.2">5</text>
<text x="83.5" y="110.2">15</text>
<text x="102.5" y="112.8">12</text>
<text x="110.2" y="110.2">10</text>
<text x="110.2" y="112.8">16</text>
<text x="121.6" y="111.5">13</text>
<text x="147.5" y="111.5">2</text>
<text x="158.9" y="109">1</text>
<text x="158.9" y="112.8">5</text>
<text x="168.6" y="112.8">22</text>
<text x="173.4" y="108.7">AD8003ACPZ</text>
<text x="194" y="110.2">16</text>
<text x="205.4" y="109">13</text>
<text x="205.9" y="112.8">9</text>
<text x="242.7" y="109">4</text>
<text x="261.8" y="111.5">8</text>
<text x="283" y="109.8">150</text>
<text x="295.7" y="109.8">443</text>
<text x="315.7" y="109.8">49r9</text>
<text x="22.7" y="114.9">165</text>
<text x="64.1" y="116.3">MAX4567EEE</text>
<text x="67.2" y="118.8">SW?A</text>
<text x="83.5" y="115.3">16</text>
<text x="122.1" y="115.3">9</text>
<text x="147.5" y="114">8</text>
<text x="148" y="118.8">MAX4567EEE</text>
<text x="168.6" y="117.9">21</text>
<text x="187.6" y="115.3">10</text>
<text x="242.7" y="119.1">2</text>
<text x="242.7" y="114">3</text>
<text x="293.3" y="119.9">LMH6552SD</text>
<text x="296.7" y="117.4">U3A</text>
<text x="22" y="123.7">35R7</text>
<text x="23" y="121.2">R?</text>
<text x="32" y="123.8">ATT2</text>
<text x="82.7" y="123.7">R?</text>
<text x="83.5" y="120.4">17</text>
<text x="151.1" y="121.4">SW?A</text>
<text x="168.6" y="122.9">20</text>
<text x="234.7" y="125">443</text>
<text x="235.1" y="122.5">R?</text>
<text x="292.3" y="122.9">1</text>
<text x="303.7" y="122.9">4</text>
<text x="82.3" y="126.3">300</text>
<text x="167.4" y="128.8">300</text>
<text x="167.7" y="126.3">R?</text>
<text x="292.3" y="128">8</text>
<text x="298.2" y="131" transform="rotate(-90 298.2 131)">2</text>
<text x="303.7" y="128">5</text>
<text x="10.4" y="135.6">C</text>
<text x="81.7" y="136.4">64R9</text>
<text x="82.7" y="133.9">R?</text>
<text x="167.7" y="136.4">R?</text>
<text x="283" y="137.7">150</text>
<text x="283.3" y="135.2">R?</text>
<text x="298.2" y="137.7">443</text>
<text x="298.6" y="135.2">R?</text>
<text x="315.7" y="137.7">49r9</text>
<text x="315.9" y="135.2">R39</text>
<text x="349.9" y="135.6">C</text>
<text x="166.8" y="139">64R9</text>
<text x="212.4" y="146.6">+5</text>
<text x="226.2" y="149.1">BAV99W</text>
<text x="228.7" y="146.6">D?</text>
<text x="249.7" y="149.1">U?A</text>
<text x="268.2" y="149.1">+5</text>
<text x="215.2" y="154.2">120k</text>
<text x="216" y="151.7">R?</text>
<text x="219.8" y="155.5">R?</text>
<text x="239" y="153">+5</text>
<text x="245.3" y="154.7">2</text>
<text x="245.7" y="151.7">MC33078DGK</text>
<text x="219.5" y="158">443</text>
<text x="245.3" y="159.8">3</text>
<text x="259.2" y="157.2">1</text>
<text x="271.9" y="159.5">BAV99W</text>
<text x="274.4" y="156.9">D?</text>
<text x="215.7" y="166.9">30k</text>
<text x="216" y="164.4">R?</text>
<text x="229.1" y="166.9">100n</text>
<text x="230" y="164.4">C?</text>
<text x="10.4" y="185.6">D</text>
<text x="349.9" y="185.6">D</text>
<text x="77.7" y="203.8">+5 +5 +5</text>
<text x="19.3" y="207.6">+5</text>
<text x="37.1" y="206.3">+5 +5</text>
<text x="49.8" y="207.6">+5</text>
<text x="93" y="207.6">+5</text>
<text x="103.1" y="207.6">+5</text>
<text x="113.3" y="207.6">+5</text>
<text x="126" y="206.3">+5 +5</text>
<text x="138.7" y="207.6">+5</text>
<text x="152.7" y="206.3">+5</text>
<text x="171.7" y="207.6">+5</text>
<text x="181.9" y="207.6">+5</text>
<text x="195.9" y="206.3">+5</text>
<text x="214.9" y="207.6">+5</text>
<text x="225.1" y="207.6">+5</text>
<text x="239" y="206.3">+5</text>
<text x="258.1" y="207.6">+5</text>
<text x="268.2" y="207.6">+5</text>
<text x="303.8" y="206.3">+8</text>
<text x="311.4" y="207.6">+8</text>
<text x="25.2" y="215.2">33u/16</text>
<text x="26.8" y="212.6">C?</text>
<text x="32.5" y="211.4">U1B</text>
<text x="37.8" y="211.9" transform="rotate(-90 37.8 211.9)">1</text>
<text x="40.4" y="211.9" transform="rotate(-90 40.4 211.9)">8</text>
<text x="53.9" y="215.2">100n</text>
<text x="54.7" y="212.6">C?</text>
<text x="69.4" y="210.1">U2D</text>
<text x="78.5" y="210" transform="rotate(-90 78.5 210)">1</text>
<text x="81" y="210.5" transform="rotate(-90 81 210.5)">19</text>
<text x="83.6" y="210.5" transform="rotate(-90 83.6 210.5)">18</text>
<text x="97.1" y="215.2">100n</text>
<text x="97.9" y="212.6">C?</text>
<text x="107.2" y="215.2">100n</text>
<text x="108.1" y="212.6">C?</text>
<text x="117.4" y="215.2">100n</text>
<text x="118.2" y="212.6">C?</text>
<text x="126.7" y="211.9" transform="rotate(-90 126.7 211.9)">3</text>
<text x="129.3" y="211.9" transform="rotate(-90 129.3 211.9)">7</text>
<text x="131.6" y="212.6">U3B</text>
<text x="142.8" y="215.2">100n</text>
<text x="143.6" y="212.6">C?</text>
<text x="152.1" y="211.9" transform="rotate(-90 152.1 211.9)">7</text>
<text x="154.7" y="212.4" transform="rotate(-90 154.7 212.4)">15</text>
<text x="156.2" y="212.6">SW?C</text>
<text x="176.3" y="215.2">10n</text>
<text x="176.6" y="212.6">C?</text>
<text x="186.4" y="215.2">10n</text>
<text x="186.8" y="212.6">C?</text>
<text x="195.3" y="211.9" transform="rotate(-90 195.3 211.9)">7</text>
<text x="197.9" y="212.4" transform="rotate(-90 197.9 212.4)">15</text>
<text x="199.3" y="212.6">SW?C</text>
<text x="219.5" y="215.2">10n</text>
<text x="219.8" y="212.6">C?</text>
<text x="229.6" y="215.2">10n</text>
<text x="230" y="212.6">C?</text>
<text x="238.5" y="211.9" transform="rotate(-90 238.5 211.9)">7</text>
<text x="241" y="212.4" transform="rotate(-90 241 212.4)">15</text>
<text x="242.5" y="212.6">SW?C</text>
<text x="262.6" y="215.2">10n</text>
<text x="263" y="212.6">C?</text>
<text x="272.8" y="215.2">10n</text>
<text x="273.2" y="212.6">C?</text>
<text x="281.3" y="215.2">MAX4567EEE</text>
<text x="284.4" y="212.6">SW?B</text>
<text x="304.5" y="211.9" transform="rotate(-90 304.5 211.9)">8</text>
<text x="316.8" y="215.2">100n</text>
<text x="317.6" y="212.6">C?</text>
<text x="328.2" y="213.9">MC33078DGK</text>
<text x="332.2" y="211.4">U?B</text>
<text x="38.7" y="219.4" transform="rotate(-90 38.7 219.4)">SHDN</text>
<text x="41.3" y="216.6" transform="rotate(-90 41.3 216.6)">V+</text>
<text x="65.1" y="219.5">23</text>
<text x="65.1" y="222">14</text>
<text x="65.6" y="216.9">5</text>
<text x="69.6" y="217.8">SHDN1</text>
<text x="69.6" y="220.3">SHDN2</text>
<text x="79.4" y="216.3" transform="rotate(-90 79.4 216.3)">V+1</text>
<text x="81.9" y="216.3" transform="rotate(-90 81.9 216.3)">V+2</text>
<text x="84.5" y="216.3" transform="rotate(-90 84.5 216.3)">V+3</text>
<text x="127.6" y="216.6" transform="rotate(-90 127.6 216.6)">V+</text>
<text x="130.2" y="216.8" transform="rotate(-90 130.2 216.8)">EN</text>
<text x="153" y="216.6" transform="rotate(-90 153 216.6)">V+</text>
<text x="155.6" y="216.6" transform="rotate(-90 155.6 216.6)">V+</text>
<text x="196.2" y="216.6" transform="rotate(-90 196.2 216.6)">V+</text>
<text x="198.8" y="216.6" transform="rotate(-90 198.8 216.6)">V+</text>
<text x="239.4" y="216.6" transform="rotate(-90 239.4 216.6)">V+</text>
<text x="241.9" y="216.6" transform="rotate(-90 241.9 216.6)">V+</text>
<text x="280.3" y="218.2">10</text>
<text x="280.3" y="220.7">16</text>
<text x="291.8" y="219.5">13</text>
<text x="301.5" y="221.5" transform="rotate(-90 301.5 221.5)">U?C</text>
<text x="305.4" y="216.6" transform="rotate(-90 305.4 216.6)">V+</text>
<text x="327.8" y="222">5</text>
<text x="327.8" y="216.9">6</text>
<text x="341.8" y="219.5">7</text>
<text x="25.2" y="227.9">33u/16</text>
<text x="26.8" y="225.3">C?</text>
<text x="38.7" y="225" transform="rotate(-90 38.7 225)">PAD</text>
<text x="53.9" y="227.9">100n</text>
<text x="54.7" y="225.3">C?</text>
<text x="69.6" y="222.9">SHDN3</text>
<text x="76.8" y="226.3" transform="rotate(-90 76.8 226.3)">EP</text>
<text x="79.4" y="226.3" transform="rotate(-90 79.4 226.3)">V-1</text>
<text x="81.9" y="226.3" transform="rotate(-90 81.9 226.3)">V-2</text>
<text x="84.5" y="226.3" transform="rotate(-90 84.5 226.3)">V-3</text>
<text x="97.1" y="227.9">100n</text>
<text x="97.9" y="225.3">C?</text>
<text x="107.2" y="227.9">100n</text>
<text x="108.1" y="225.3">C?</text>
<text x="117.4" y="227.9">100n</text>
<text x="118.2" y="225.3">C?</text>
<text x="142.8" y="227.9">100n</text>
<text x="143.6" y="225.3">C?</text>
<text x="158.1" y="225" transform="rotate(-90 158.1 225)">GND</text>
<text x="160.7" y="225" transform="rotate(-90 160.7 225)">GND</text>
<text x="163.2" y="225" transform="rotate(-90 163.2 225)">GND</text>
<text x="165.7" y="225" transform="rotate(-90 165.7 225)">GND</text>
<text x="176.3" y="227.9">10n</text>
<text x="176.6" y="225.3">C?</text>
<text x="186.4" y="227.9">10n</text>
<text x="186.8" y="225.3">C?</text>
<text x="201.3" y="225" transform="rotate(-90 201.3 225)">GND</text>
<text x="203.8" y="225" transform="rotate(-90 203.8 225)">GND</text>
<text x="206.4" y="225" transform="rotate(-90 206.4 225)">GND</text>
<text x="208.9" y="225" transform="rotate(-90 208.9 225)">GND</text>
<text x="219.5" y="227.9">10n</text>
<text x="219.8" y="225.3">C?</text>
<text x="229.6" y="227.9">10n</text>
<text x="230" y="225.3">C?</text>
<text x="244.5" y="225" transform="rotate(-90 244.5 225)">GND</text>
<text x="247" y="225" transform="rotate(-90 247 225)">GND</text>
<text x="249.6" y="225" transform="rotate(-90 249.6 225)">GND</text>
<text x="252.1" y="225" transform="rotate(-90 252.1 225)">GND</text>
<text x="262.6" y="227.9">10n</text>
<text x="263" y="225.3">C?</text>
<text x="272.8" y="227.9">10n</text>
<text x="273.2" y="225.3">C?</text>
<text x="292.3" y="223.3">9</text>
<text x="316.8" y="227.9">100n</text>
<text x="317.6" y="225.3">C?</text>
<text x="19.5" y="233">-5</text>
<text x="37.8" y="228.4" transform="rotate(-90 37.8 228.4)">9</text>
<text x="40.4" y="228.4" transform="rotate(-90 40.4 228.4)">5</text>
<text x="50" y="233">-5</text>
<text x="75.9" y="230.8" transform="rotate(-90 75.9 230.8)">25</text>
<text x="78.5" y="230.4" transform="rotate(-90 78.5 230.4)">6</text>
<text x="81" y="230.8" transform="rotate(-90 81 230.8)">24</text>
<text x="83.6" y="230.8" transform="rotate(-90 83.6 230.8)">13</text>
<text x="93.2" y="233">-5</text>
<text x="103.4" y="233">-5</text>
<text x="113.5" y="233">-5</text>
<text x="126.7" y="228.4" transform="rotate(-90 126.7 228.4)">6</text>
<text x="138.9" y="233">-5</text>
<text x="152.1" y="228.4" transform="rotate(-90 152.1 228.4)">3</text>
<text x="154.7" y="228.9" transform="rotate(-90 154.7 228.9)">11</text>
<text x="157.2" y="228.4" transform="rotate(-90 157.2 228.4)">4</text>
<text x="159.8" y="228.4" transform="rotate(-90 159.8 228.4)">6</text>
<text x="162.3" y="228.9" transform="rotate(-90 162.3 228.9)">12</text>
<text x="164.8" y="228.9" transform="rotate(-90 164.8 228.9)">14</text>
<text x="171.9" y="233">-5</text>
<text x="182.1" y="233">-5</text>
<text x="195.3" y="228.4" transform="rotate(-90 195.3 228.4)">3</text>
<text x="197.9" y="228.9" transform="rotate(-90 197.9 228.9)">11</text>
<text x="200.4" y="228.4" transform="rotate(-90 200.4 228.4)">4</text>
<text x="202.9" y="228.4" transform="rotate(-90 202.9 228.4)">6</text>
<text x="205.5" y="228.9" transform="rotate(-90 205.5 228.9)">12</text>
<text x="208" y="228.9" transform="rotate(-90 208 228.9)">14</text>
<text x="215.1" y="233">-5</text>
<text x="225.3" y="233">-5</text>
<text x="238.5" y="228.4" transform="rotate(-90 238.5 228.4)">3</text>
<text x="241" y="228.9" transform="rotate(-90 241 228.9)">11</text>
<text x="243.6" y="228.4" transform="rotate(-90 243.6 228.4)">4</text>
<text x="246.1" y="228.4" transform="rotate(-90 246.1 228.4)">6</text>
<text x="248.7" y="228.9" transform="rotate(-90 248.7 228.9)">12</text>
<text x="251.2" y="228.9" transform="rotate(-90 251.2 228.9)">14</text>
<text x="258.3" y="233">-5</text>
<text x="268.5" y="233">-5</text>
<text x="304.5" y="228.4" transform="rotate(-90 304.5 228.4)">4</text>
<text x="311.6" y="233">-8</text>
<text x="10.4" y="235.6">E</text>
<text x="37.3" y="234.2">-5</text>
<text x="78" y="236.8">-5 -5 -5</text>
<text x="126.2" y="234.2">-5</text>
<text x="152.9" y="234.2">-5</text>
<text x="196.1" y="234.2">-5</text>
<text x="239.2" y="234.2">-5</text>
<text x="304" y="234.2">-8</text>
<text x="350" y="235.6">E</text>
<text x="35" y="269">1</text>
<text x="85" y="269">2</text>
<text x="135" y="269">3</text>
<text x="185" y="269">4</text>
<text x="235" y="269">5</text>
<text x="285" y="269">6</text>
<text x="335" y="269">7</text>
</g>
</svg>
